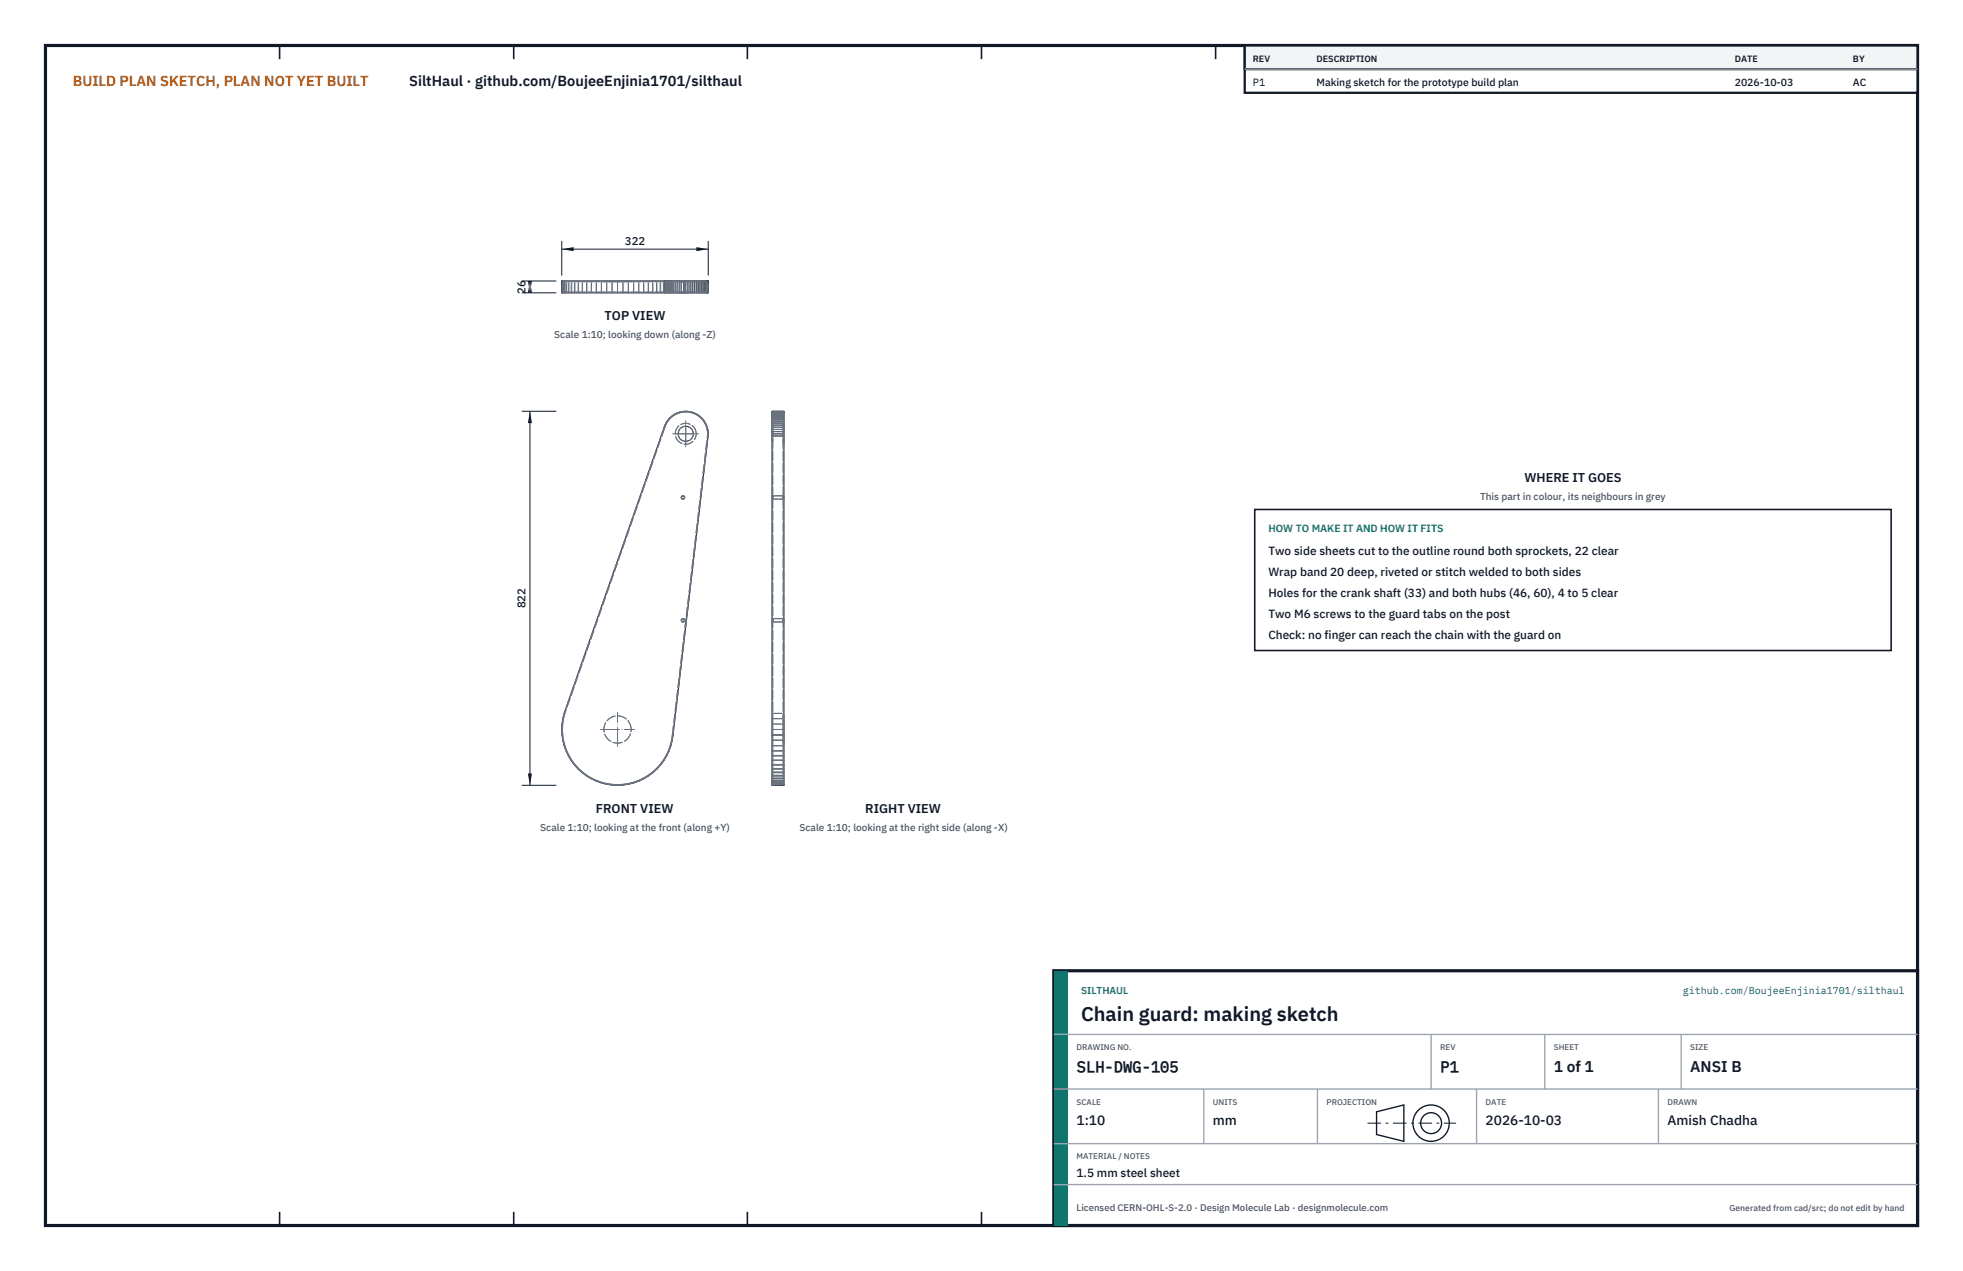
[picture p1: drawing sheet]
<svg xmlns="http://www.w3.org/2000/svg" width="432mm" height="279mm" viewBox="0 0 432 279" stroke-linecap="round" stroke-linejoin="round" font-family="sans-serif">
<path d="M10 10h411.8v259.4h-411.8z" fill="none" stroke="#111827" stroke-width=".7" stroke-linecap="butt"/>
<g fill="none" stroke="#111827" stroke-width=".35">
<path d="M61.5 10v3M113 10v3M164.4 10v3M215.9 10v3M267.4 10v3M318.9 10v3M370.3 10v3M61.5 266.4v3M113 266.4v3M164.4 266.4v3M215.9 266.4v3M267.4 266.4v3"/>
<path d="M318.9 266.4v3M370.3 266.4v3"/>
</g>
<g fill="none" stroke="#111727" stroke-width=".22">
<path d="M123.6 61.8h32.2v2.6h-32.2zM123.6 61.8v2.6M123.8 61.8v2.6M124.1 61.8v2.6M146.1 61.8v2.6M146.3 61.8v2.6M146.5 61.8v2.6M146.7 61.8v2.6M147 61.8v2.6M147.3 61.8v2.6M147.7 61.8v2.6M148.1 61.8v2.6"/>
<path d="M148.5 61.8v2.6M148.9 61.8v2.6M149.4 61.8v2.6M149.9 61.8v2.6M150.4 61.8v2.6M150.8 61.8v2.6M151.3 61.8v2.6M151.8 61.8v2.6M152.3 61.8v2.6M152.7 61.8v2.6M153.2 61.8v2.6M153.6 61.8v2.6"/>
<path d="M154 61.8v2.6M154.3 61.8v2.6M154.7 61.8v2.6M155 61.8v2.6M155.2 61.8v2.6M155.4 61.8v2.6M155.6 61.8v2.6M155.7 61.8v2.6M147.3 91.9a5 5 0 0 1 5.7-1 5 5 0 0 1 2.8 4.9l-7.8 65.8a12.3 12.3 0 0 1-14.6 10.8 12.3 12.3 0 0 1-9.3-15.6l22-62.9 .6-1.3zM169.8 90.4h2.6v82.2h-2.6zM169.8 90.5h2.6M169.8 90.6h2.6"/>
<path d="M169.8 90.8h2.6M169.8 91h2.6M169.8 91.2h2.6M169.8 91.5h2.6M169.8 91.9h2.6M169.8 92.2h2.6M169.8 92.6h2.6M169.8 93h2.6M169.8 93.5h2.6M169.8 93.9h2.6M169.8 94.4h2.6M169.8 95.8h2.6"/>
<path d="M169.8 94.9h2.6M169.8 95.4h2.6M150 109.1h.5v.5h-.5zM150 136.1h.5v.5h-.5zM169.8 172.6h2.6M169.8 172.4h2.6M169.8 172.1h2.6M169.8 171.7h2.6M169.8 171.2h2.6M169.8 170.6h2.6M169.8 169.8h2.6M169.8 169h2.6"/>
<path d="M169.8 168.1h2.6M169.8 167.2h2.6M169.8 166.1h2.6M169.8 165.1h2.6M169.8 163.9h2.6M169.8 162.8h2.6M169.8 161.6h2.6"/>
<circle cx="150.8" cy="95.4" r="1.66"/>
</g>
<g fill="none" stroke="#6a7180" stroke-width=".22" stroke-dasharray="2.1 .5">
<path d="M123.6 64.4h.1M123.6 61.8h.1M123.6 64.4v-2.6M123.6 64.4h.2M123.6 61.8h.2M123.7 64.2h.1M123.7 61.9h.1M123.7 64.2v-2.3M123.8 64.2h-.1M123.8 64.2h.2M123.8 61.9h-.1M123.8 61.9h.2"/>
<path d="M123.8 64.2v-2.3M123.8 64.4v-2.6M123.8 64.4h.3M123.8 61.8h.3M124 64.2h-.2M124 64.2h.2M124 61.9h-.2M124 61.9h.2M124 64.2v-2.3M124.1 64.4h.4M124.1 61.8h.4M124.1 64.4v-2.6"/>
<path d="M124.2 64.2h-.2M124.2 64.2h.4M124.2 61.9h-.2M124.2 61.9h.4M124.2 64.2v-2.3M124.5 64.4h.5M124.5 61.8h.5M124.5 64.4v-2.6M124.6 64.2h.5M124.6 61.9h.5M124.6 64.2v-2.3M125 64.4h.6"/>
<path d="M125 61.8h.6M125 64.4v-2.6M125.1 64.2h.7M125.1 61.9h.7M125.1 64.2v-2.3M125.6 64.4h.8M125.6 61.8h.8M125.6 64.4v-2.6M125.8 64.2h.7M125.8 61.9h.7M125.8 64.2v-2.3M126.4 64.4h.8"/>
<path d="M126.4 61.8h.8M126.4 64.4v-2.6M126.5 64.2h.8M126.5 61.9h.8M126.5 64.2v-2.3M127.2 64.4h.9M127.2 61.8h.9M127.2 64.4v-2.6M127.3 64.2h.8M127.3 61.9h.8M127.3 64.2v-2.3M128.1 64.4h.9"/>
<path d="M128.1 61.8h.9M128.1 64.4v-2.6M128.1 64.2h1M128.1 61.9h1M128.1 64.2v-2.3M129 64.4h1.1M129 61.8h1.1M129 64.4v-2.6M129.1 64.2h1M129.1 61.9h1M129.1 64.2v-2.3M130.1 64.4h1"/>
<path d="M130.1 61.8h1M130.1 64.4v-2.6M130.1 64.2h1.1M130.1 61.9h1.1M130.1 64.2v-2.3M131.1 64.4h1.2M131.1 61.8h1.2M131.1 64.4v-2.6M131.2 64.2h1.1M131.2 61.9h1.1M131.2 64.2v-2.3M132.3 64.4h1.1"/>
<path d="M132.3 61.8h1.1M132.3 64.4v-2.6M132.3 64.2h1.2M132.3 61.9h1.2M132.3 64.2v-2.3M132.8 61.8h6M132.8 61.9h6M132.8 61.8v.1M133.4 64.4h1.2M133.4 61.8h1.2M133.4 64.4v-2.6M133.5 64.2h1.1"/>
<path d="M133.5 61.9h1.1M133.5 64.2v-2.3M134.6 64.4h1.2M134.6 61.8h1.2M134.6 64.4v-2.6M134.6 64.2h1.2M134.6 61.9h1.2M134.6 64.2v-2.3M135.8 64.4h1.2M135.8 61.8h1.2M135.8 64.4v-2.6M135.8 64.2h1.2"/>
<path d="M135.8 61.9h1.2M135.8 64.2v-2.3M137 64.2h1.2M137 61.9h1.2M137 64.2v-2.3M137 64.4h1.2M137 61.8h1.2M137 64.4v-2.6M138.2 64.2h1.2M138.2 61.9h1.2M138.2 64.2v-2.3M138.2 64.4h1.2"/>
<path d="M138.2 61.8h1.2M138.2 64.4v-2.6M138.8 61.8h-6M138.8 61.9h-6M138.8 61.8v.1M139.4 64.2h1.1M139.4 61.9h1.1M139.4 64.2v-2.3M139.4 64.4h1.1M139.4 61.8h1.1M139.4 64.4v-2.6M140.5 64.2h1.1"/>
<path d="M140.5 61.9h1.1M140.5 64.2v-2.3M140.5 64.4h1.1M140.5 61.8h1.1M140.5 64.4v-2.6M141.6 64.2h1M141.6 61.9h1M141.6 64.2v-2.3M141.6 64.4h1.1M141.6 61.8h1.1M141.6 64.4v-2.6M142.6 64.2h.9"/>
<path d="M142.6 61.9h.9M142.6 64.2v-2.3M142.7 64.4h.9M142.7 61.8h.9M142.7 64.4v-2.6M143.5 64.2h.9M143.5 61.9h.9M143.5 64.2v-2.3M143.6 64.4h.9M143.6 61.8h.9M143.6 64.4v-2.6M144.4 64.2h.8"/>
<path d="M144.4 61.9h.8M144.4 64.2v-2.3M144.5 64.4h.8M144.5 61.8h.8M144.5 64.4v-2.6M145.2 64.2h.7M145.2 61.9h.7M145.2 64.2v-2.3M145.3 64.4h.7M145.3 61.8h.7M145.3 64.4v-2.6M145.9 64.2h.6"/>
<path d="M145.9 61.9h.6M145.9 64.2v-2.3M146 64.4h.7M146 61.8h.7M146 64.4v-2.6M146.2 64.2h-22M146.2 61.9h-22M146.2 64.2v-2.3M146.4 64.2h-.2M146.4 61.9h-.2M146.4 64.2v-2.3M146.5 64.2h.5"/>
<path d="M146.5 61.9h.5M146.5 64.2v-2.3M146.6 64.2h-.2M146.6 61.9h-.2M146.6 64.2v-2.3M146.7 64.4h.5M146.7 61.8h.5M146.7 64.4v-2.6M146.8 64.2h-.2M146.8 61.9h-.2M146.8 64.2v-2.3M147 64.2h.4"/>
<path d="M147 61.9h.4M147 64.2v-2.3M147.1 64.2h-.3M147.1 61.9h-.3M147.1 64.2v-2.3M147.2 64.4h.4M147.2 61.8h.4M147.2 64.4v-2.6M147.4 64.2h.3M147.4 61.9h.3M147.4 64.2v-2.3M147.4 64.2h-.3"/>
<path d="M147.4 61.9h-.3M147.6 64.4h.3M147.6 61.8h.3M147.6 64.4v-2.6M147.7 64.2h.2M147.7 61.9h.2M147.7 64.2v-2.3M147.8 64.2h-.4M147.8 61.9h-.4M147.8 64.2v-2.3M147.9 64.4h.1M147.9 61.8h.1"/>
<path d="M147.9 64.4v-2.6M147.9 64.2h7.7M147.9 61.9h7.7M147.9 64.2v-2.3M148 64.4h7.8M148 61.8h7.8M148 64.4v-2.6M148.2 64.2h-.4M148.2 61.9h-.4M148.2 64.2v-2.3M148.5 61.8h4.6M148.5 61.9h4.6"/>
<path d="M148.5 61.8v.1M148.6 64.2h-.4M148.6 61.9h-.4M148.6 64.2v-2.3M149 64.2h-.4M149 61.9h-.4M149 64.2v-2.3M149.2 64.4h3.3M149.2 64.2h3.3M149.2 64.2v.2M149.4 64.2h-.4M149.4 61.9h-.4"/>
<path d="M149.4 64.2v-2.3M149.8 64.2h.8M149.8 61.9h.8M149.8 61.9v2.3M149.9 64.2h-.5M149.9 61.9h-.5M149.9 64.2v-2.3M149.9 64.4h.7M149.9 61.8h.7M149.9 64.2h.7M149.9 61.9h.7M149.9 64.2v.2"/>
<path d="M149.9 61.8v.1M149.9 61.9v2.3M150.4 64.2h-.5M150.4 61.9h-.5M150.4 64.2v-2.3M150.6 64.4h-.7M150.6 61.8h-.7M150.6 64.2v.2M150.6 64.2h-.7M150.6 61.9h-.7M150.6 61.8v.1M150.6 64.2v-2.3"/>
<path d="M150.6 64.2h-.8M150.6 61.9h-.8M150.8 64.2h-.4M150.8 61.9h-.4M150.8 64.2v-2.3M151.3 64.2h-.5M151.3 61.9h-.5M151.3 64.2v-2.3M151.8 64.2h-.5M151.8 61.9h-.5M151.8 64.2v-2.3M152.2 64.2h-.4"/>
<path d="M152.2 61.9h-.4M152.2 64.2v-2.3M152.5 64.4h-3.3M152.5 64.2v.2M152.5 64.2h-3.3M152.7 64.2h-.5M152.7 61.9h-.5M152.7 64.2v-2.3M153.1 64.2h-.4M153.1 61.9h-.4M153.1 64.2v-2.3M153.1 61.8h-4.6"/>
<path d="M153.1 61.9h-4.6M153.1 61.8v.1M153.5 64.2h-.4M153.5 61.9h-.4M153.5 64.2v-2.3M153.9 64.2h-.4M153.9 61.9h-.4M153.9 64.2v-2.3M154.2 64.2h-.3M154.2 61.9h-.3M154.2 64.2v-2.3M154.6 64.2h-.4"/>
<path d="M154.6 61.9h-.4M154.6 64.2v-2.3M154.8 64.2h-.2M154.8 61.9h-.2M154.8 64.2v-2.3M155.1 64.2h-.3M155.1 61.9h-.3M155.1 64.2v-2.3M155.3 64.2h-.2M155.3 61.9h-.2M155.3 64.2v-2.3M155.4 64.2h-.1"/>
<path d="M155.4 61.9h-.1M155.4 64.2v-2.3M155.6 64.2h-.2M155.6 61.9h-.2M155.6 64.2v-2.3M155.6 64.2h.1M155.6 61.9h.1M155.8 64.4h.1M155.8 61.8h.1M155.8 64.4v-2.6M146.1 93.9l-22 62.9M146.2 94l-22 62.8"/>
<path d="M146.3 93.5l-.2 .4M146.4 93.5l-.2 .5M146.5 93l-.2 .5M146.6 93.1l-.2 .4M146.7 92.6l-.2 .4M146.8 92.7l-.2 .4M147 92.2l-.3 .4M147.1 92.3l-.3 .4M147.3 91.9l-.3 .3M147.4 92l-.3 .3M147.7 91.5l-.4 .4M147.8 91.6l-.4 .4"/>
<path d="M148.1 91.2l-.4 .3M148.2 91.4l-.4 .2M148.5 91l-.4 .2M148.6 91.1l-.4 .3M148.9 90.8l-.4 .2M149 90.9l-.4 .2M149.4 90.6l-.5 .2M149.4 90.8l-.4 .1M149.9 90.5l-.5 .1M149.9 90.6l-.5 .2M150.4 90.4l-.5 .1M150.4 90.6h-.5"/>
<path d="M150.8 90.4h-.4M150.8 90.6h-.4M151.3 90.6h-.5M151.3 90.4h-.5M151.8 90.6h-.5M151.8 90.5l-.5-.1M152.2 90.8l-.4-.2M152.3 90.6l-.5-.1M152.7 90.9l-.5-.1M152.7 90.8l-.4-.2M153.1 91.1l-.4-.2M153.2 91l-.5-.2"/>
<path d="M153.5 91.4l-.4-.3M153.6 91.2l-.4-.2M153.9 91.6l-.4-.2M154 91.5l-.4-.3M154.2 92l-.3-.4M154.3 91.9l-.3-.4M154.6 92.3l-.4-.3M154.7 92.2l-.4-.3M154.8 92.7l-.2-.4M155 92.6l-.3-.4M155.1 93.1l-.3-.4M155.2 93l-.2-.4"/>
<path d="M155.3 93.5l-.2-.4M155.4 93.5l-.2-.5M155.4 94l-.1-.5M155.5 94.4l-.1-.4M155.6 93.9l-.2-.4M155.6 94.9l-.1-.5M155.6 95.8v-.4M155.6 95.4v-.5M155.7 94.4l-.1-.5M155.8 94.9l-.1-.5M155.8 95.8v-.4M155.8 95.4v-.5"/>
<path d="M169.8 93.9v62.9M169.8 93.5v.4M169.8 93v.5M169.8 92.6v.4M169.8 92.2v.4M169.8 91.9v.3M169.8 91.5v.4M169.8 91.2v.3M169.8 91v.2M169.8 90.8v.2M169.8 90.6v.2M169.8 90.5v.1"/>
<path d="M169.8 90.4v.1M169.8 90.4h.1M169.8 95.4v-1.7M169.8 93.7v3.3M169.8 97v-1.6M169.8 93.9h2.6M169.8 93.5h2.6M169.8 93h2.6M169.8 92.6h2.6M169.8 92.2h2.6M169.8 91.9h2.6M169.8 91.5h2.6"/>
<path d="M169.8 91.2h2.6M169.8 91h2.6M169.8 90.8h2.6M169.8 90.6h2.6M169.8 90.5h2.6M169.8 90.4h2.6M170 95.4v-1.7M170 93.7v3.3M170 97v-1.6M170 94v62.8M170 93.5v.5M170 93.1v.4"/>
<path d="M170 92.7v.4M170 92.3v.4M170 92v.3M170 91.6v.4M170 91.4v.2M170 91.1v.3M170 90.9v.2M170 90.8v.1M170 90.6v.2M170 90.6h.1M170 90.8v-.2M170 90.9v-.1"/>
<path d="M170 91.1v-.2M170 91.4v-.3M170 91.6v-.2M170 92v-.4M170 92.3v-.3M170 92.7v-.4M170 93.1v-.4M170 93.5v-.4M170 94v-.5M170 94.4v-.4M170 94.9v-.5M170 95.8v-.4"/>
<path d="M170 95.4v-.5M170 94h2.3M170 93.5h2.3M170 93.1h2.3M170 92.7h2.3M170 92.3h2.3M170 92h2.3M170 91.6h2.3M170 91.4h2.3M170 91.1h2.3M170 90.9h2.3M170 90.8h2.3"/>
<path d="M170 90.6h2.3M170 94.4h2.3M170 95.8h2.3M170 94.9h2.3M170 95.4h2.3M170 93.7h-.2M170 97h-.2M172.3 95.4v-2.3M172.3 93.1v4.6M172.3 97.7v-2.3M172.3 94v62.8M172.3 93.5v.5"/>
<path d="M172.3 93.1v.4M172.3 92.7v.4M172.3 92.3v.4M172.3 92v.3M172.3 91.6v.4M172.3 91.4v.2M172.3 91.1v.3M172.3 90.9v.2M172.3 90.8v.1M172.3 90.6v.2M172.3 90.6h.1M172.3 90.8v-.2"/>
<path d="M172.3 90.9v-.1M172.3 91.1v-.2M172.3 91.4v-.3M172.3 91.6v-.2M172.3 92v-.4M172.3 92.3v-.3M172.3 92.7v-.4M172.3 93.1v-.4M172.3 93.5v-.4M172.3 94v-.5M172.3 94.4v-.4M172.3 94.9v-.5"/>
<path d="M172.3 95.8v-.4M172.3 95.4v-.5M172.4 93.9v62.9M172.4 93.5v.4M172.4 93v.5M172.4 92.6v.4M172.4 92.2v.4M172.4 91.9v.3M172.4 91.5v.4M172.4 91.2v.3M172.4 91v.2M172.4 90.8v.2"/>
<path d="M172.4 90.6v.2M172.4 90.5v.1M172.4 90.4v.1M172.4 90.4h.1M172.4 95.4v-2.3M172.4 93.1v4.6M172.4 97.7v-2.3M172.4 93.1h-.1M172.4 97.7h-.1M150 109.1h.5v.5h-.5zM169.8 109.4v-.4M169.8 109v.7"/>
<path d="M169.8 109.7v-.3M170 109.4v-.4M170 109v.7M170 109.7v-.3M170 109.4v.4M170 109.8v-.8M170 109v.4M170 109.4v.3M170 109.7v-.7M170 109h-.2M170 109.7h-.2M172.3 109.4v-.4"/>
<path d="M172.3 109v.7M172.3 109.7v-.3M172.3 109.4v.4M172.3 109.8v-.8M172.3 109v.4M172.3 109.4v.3M172.3 109.7v-.7M172.3 109h-2.3M172.3 109.8h-2.3M172.3 109.7h-2.3M172.4 109.4v-.4M172.4 109v.7"/>
<path d="M172.4 109.7v-.3M172.4 109h-.1M172.4 109.7h-.1M150 136.1h.5v.5h-.5zM169.8 136.4v-.4M169.8 136v.7M169.8 136.7v-.3M170 136.4v-.4M170 136v.7M170 136.7v-.3M170 136.4v.4M170 136.8v-.8"/>
<path d="M170 136v.4M170 136.4v.3M170 136.7v-.7M170 136h-.2M170 136.7h-.2M172.3 136.4v-.4M172.3 136v.7M172.3 136.7v-.3M172.3 136.4v.4M172.3 136.8v-.8M172.3 136v.4M172.3 136.4v.3"/>
<path d="M172.3 136.7v-.7M172.3 136h-2.3M172.3 136.8h-2.3M172.3 136.7h-2.3M172.4 136.4v-.4M172.4 136v.7M172.4 136.7v-.3M172.4 136h-.1M172.4 136.7h-.1M123.6 159.2v1.2M123.8 159.2l-.1 1.2M123.8 158l-.2 1.2"/>
<path d="M124 158l-.2 1.2M124.1 156.8l-.3 1.2M124.2 156.8l-.2 1.2M169.8 159.2h2.6M169.8 159.2v1.2M169.8 158v1.2M169.8 156.8v1.2M169.8 158h2.6M169.8 156.8h2.6M170 159.2v1.2M170 158v1.2M170 156.8v1.2"/>
<path d="M170 159.2h2.3M170 158h2.3M170 156.8h2.3M172.3 157.4v6M172.3 159.2v1.2M172.3 158v1.2M172.3 156.8v1.2M172.4 159.2v1.2M172.4 158v1.2M172.4 156.8v1.2M172.4 157.4v6M172.4 157.4h-.1"/>
<path d="M123.6 160.4v1.2M123.6 161.6l.2 1.2M123.7 160.4l.1 1.2M123.8 161.6l.2 1.1M123.8 162.8l.3 1.1M124 162.7l.2 1.2M124.1 163.9l.4 1.2M124.2 163.9l.4 1.1M124.5 165.1l.5 1M124.6 165l.5 1.1M125 166.1l.6 1.1M125.1 166.1l.7 1"/>
<path d="M125.6 167.2l.8 .9M125.8 167.1l.7 1M126.4 168.1l.8 .9M126.5 168.1l.8 .8M127.2 169l.9 .8M127.3 168.9l.8 .8M128.1 169.8l.9 .8M128.1 169.7l1 .7M129 170.6l1.1 .6M129.1 170.4l1 .7M130.1 171.2l1 .5M130.1 171.1l1.1 .5"/>
<path d="M131.1 171.7l1.2 .4M131.2 171.6l1.1 .4M132.3 172.1l1.1 .3M132.3 172l1.2 .2M133.4 172.4l1.2 .2M133.5 172.2l1.2 .2M134.6 172.6h1.2M134.7 172.4l1.1 .1M135.8 172.6h1.2M135.8 172.5l1.2-.1M137 172.4l1.2-.2M137 172.6l1.2-.2"/>
<path d="M138.2 172.2l1.2-.2M138.2 172.4l1.2-.3M139.4 172l1.1-.4M139.4 172.1l1.1-.4M140.5 171.6l1.1-.5M140.5 171.7l1.1-.5M141.6 171.1l1-.7M141.6 171.2l1.1-.6M142.6 170.4l.9-.7M142.7 170.6l.9-.8M143.5 169.7l.9-.8M143.6 169.8l.9-.8"/>
<path d="M144.4 168.9l.8-.8M144.5 169l.8-.9M145.2 168.1l.7-1M145.3 168.1l.7-.9M145.9 167.1l.6-1M146 167.2l.7-1.1M146.5 166.1l.5-1.1M146.7 166.1l.5-1M147 165l.4-1.1M147.2 165.1l.4-1.2M147.4 163.9l.3-1.2M147.6 163.9l.3-1.1"/>
<path d="M147.7 162.7l.2-1.1M147.9 162.8l.1-1.2M147.9 161.6l7.7-65.8M148 161.6l7.8-65.8M169.8 160.4h2.6M169.8 161.6h2.6M169.8 160.4v1.2M169.8 162.8h2.6M169.8 161.6v1.2M169.8 162.8v1.1M169.8 163.9v1.2M169.8 165.1v1"/>
<path d="M169.8 166.1v1.1M169.8 167.2v.9M169.8 168.1v.9M169.8 169v.8M169.8 169.8v.8M169.8 170.6v.6M169.8 171.2v.5M169.8 171.7v.4M169.8 172.1v.3M169.8 172.4v.2M169.8 172.6h.1M169.8 163.9h2.6"/>
<path d="M169.8 165.1h2.6M169.8 166.1h2.6M169.8 167.2h2.6M169.8 168.1h2.6M169.8 169h2.6M169.8 169.8h2.6M169.8 170.6h2.6M169.8 171.2h2.6M169.8 171.7h2.6M169.8 172.1h2.6M169.8 172.4h2.6M169.8 172.6h2.6"/>
<path d="M170 160.4v1.2M170 161.6v1.1M170 162.7v1.2M170 163.9v1.1M170 165v1.1M170 166.1v1M170 167.1v1M170 168.1v.8M170 168.9v.8M170 169.7v.7M170 170.4v.7M170 171.1v.5"/>
<path d="M170 171.6v.4M170 172v.2M170 172.2v.2M170 172.4v.1M170 172.5v-.1M170 172.4v-.2M170 172.2v-.2M170 172v-.4M170 171.6v-.5M170 171.1v-.7M170 170.4v-.7M170 169.7v-.8"/>
<path d="M170 168.9v-.8M170 168.1v-1M170 167.1v-1M170 166.1v-1.1M170 165v-1.1M170 163.9v-1.2M170 162.7v-1.1M170 161.6v-65.8M170 160.4h2.3M170 161.6h2.3M170 162.7h2.3M170 163.9h2.3"/>
<path d="M170 165h2.3M170 166.1h2.3M170 167.1h2.3M170 168.1h2.3M170 168.9h2.3M170 169.7h2.3M170 170.4h2.3M170 171.1h2.3M170 171.6h2.3M170 172h2.3M170 172.2h2.3M170 172.4h2.3"/>
<path d="M170 172.5h2.3M172.3 160.4v-3M172.3 163.4v-3M172.3 160.4v1.2M172.3 161.6v1.1M172.3 162.7v1.2M172.3 163.9v1.1M172.3 165v1.1M172.3 166.1v1M172.3 167.1v1M172.3 168.1v.8M172.3 168.9v.8"/>
<path d="M172.3 169.7v.7M172.3 170.4v.7M172.3 171.1v.5M172.3 171.6v.4M172.3 172v.2M172.3 172.2v.2M172.3 172.4v.1M172.3 172.5v-.1M172.3 172.4v-.2M172.3 172.2v-.2M172.3 172v-.4M172.3 171.6v-.5"/>
<path d="M172.3 171.1v-.7M172.3 170.4v-.7M172.3 169.7v-.8M172.3 168.9v-.8M172.3 168.1v-1M172.3 167.1v-1M172.3 166.1v-1.1M172.3 165v-1.1M172.3 163.9v-1.2M172.3 162.7v-1.1M172.3 161.6v-65.8M172.4 160.4v1.2"/>
<path d="M172.4 161.6v1.2M172.4 162.8v1.1M172.4 163.9v1.2M172.4 165.1v1M172.4 166.1v1.1M172.4 167.2v.9M172.4 168.1v.9M172.4 169v.8M172.4 169.8v.8M172.4 170.6v.6M172.4 171.2v.5M172.4 171.7v.4"/>
<path d="M172.4 172.1v.3M172.4 172.4v.2M172.4 172.6h.1M172.4 160.4v-3M172.4 163.4v-3M172.4 163.4h-.1"/>
<circle cx="150.8" cy="95.4" r="1.66"/>
<circle cx="150.8" cy="95.4" r="2.3"/>
<circle cx="150.2" cy="109.4" r=".4"/>
<circle cx="150.2" cy="136.4" r=".4"/>
<circle cx="135.8" cy="160.4" r="3"/>
</g>
<path d="M135.8 61.8v1M150.8 63.7v.7M150.8 61.8v.8M148 95.4h5.7M148.8 95.4h4.1M150.8 98.2v-5.7M150.8 97.4v-4.1M170.5 95.4h-.7M172.4 95.4h-.8M132.1 160.4h7.5M135.8 164.1v-7.5M172.4 160.4h-1" fill="none" stroke="#6a7180" stroke-width=".22" stroke-dasharray="4.2 .5 0 .5"/>
<path d="M123.6 53v7.6M123.6 54.8h32.2M155.8 53v7.6" fill="none" stroke="#111827" stroke-width=".22"/>
<path d="M123.6 54.8l2.6-.5v.9zM153.2 54.3v.9l2.6-.4z" fill="#111827"/>
<path d="M114.8 61.8h7.6M114.8 64.4h7.6M116.6 61.8v2.6" fill="none" stroke="#111827" stroke-width=".22"/>
<path d="M116.6 61.8l-.5 2.6h.9zM116.1 61.8h.9l-.4 2.6z" fill="#111827"/>
<path d="M114.8 90.4h7.6M116.6 90.4v82.2M114.8 172.6h7.6" fill="none" stroke="#111827" stroke-width=".22"/>
<path d="M116.6 90.4l-.5 2.6h.9zM116.1 170h.9l-.4 2.6z" fill="#111827"/>
<path d="M276 112h140v31h-140z" fill="#fff" stroke="#111827" stroke-width=".35"/>
<path d="M273.8 10h148v10.4h-148z" fill="#fff" stroke="#111827" stroke-width=".5"/>
<path d="M273.8 10h148v5.2h-148z" fill="#f3f4f6" stroke="#111827" stroke-width=".5"/>
<path d="M273.8 15.2h148" fill="none" stroke="#9ca3af" stroke-width=".3"/>
<path d="M231.8 213.4h190v56h-190z" fill="#fff" stroke="#111827" stroke-width=".7" stroke-linecap="butt"/>
<path d="M231.8 213.4h3v56h-3z" fill="#0f766e"/>
<path d="M231.8 227.4h190M231.8 239.4h190M264.8 239.4v12M289.8 239.4v12M314.8 227.4v12M324.8 239.4v12M339.8 227.4v12M364.8 239.4v12M369.8 227.4v12M231.8 251.4h190M231.8 260.4h190" fill="none" stroke="#9ca3af" stroke-width=".3"/>
<g fill="none" stroke="#111827" stroke-width=".3">
<path d="M302.8 244.4l6-1.5v8l-6-1.5z"/>
<circle cx="314.8" cy="246.9" r="4"/>
<circle cx="314.8" cy="246.9" r="2.3"/>
</g>
<path d="M300.8 246.9h19.5" fill="none" stroke="#111827" stroke-width=".22" stroke-dasharray="3 1 .6 1" stroke-linecap="butt"/>
<text font-size="4.4" fill="#111827" x="237.8" y="224.4">Chain guard: making sketch</text>
<g font-size="3.4" fill="#111827">
<text x="236.8" y="235.6">SLH-DWG-105</text>
<text x="316.8" y="235.6">P1</text>
<text x="341.8" y="235.6">1 of 1</text>
<text x="371.8" y="235.6">ANSI B</text>
</g>
<text font-size="3.2" fill="#b45309" x="16" y="19">BUILD PLAN SKETCH, PLAN NOT YET BUILT</text>
<text font-size="3.2" fill="#111827" x="90" y="19">SiltHaul · github.com/BoujeeEnjinia1701/silthaul</text>
<g font-size="3" fill="#111827">
<text x="236.8" y="247.2">1:10</text>
<text x="266.8" y="247.2">mm</text>
<text x="326.8" y="247.2">2026-10-03</text>
<text x="366.8" y="247.2">Amish Chadha</text>
</g>
<g font-size="2.8" fill="#111827">
<text x="133" y="70.4">TOP VIEW</text>
<text x="335.3" y="106">WHERE IT GOES</text>
<text x="131.1" y="178.7">FRONT VIEW</text>
<text x="190.3" y="178.7">RIGHT VIEW</text>
</g>
<g font-size="2.6" fill="#111827">
<text x="279" y="122">Two side sheets cut to the outline round both sprockets, 22 clear</text>
<text x="279" y="126.6">Wrap band 20 deep, riveted or stitch welded to both sides</text>
<text x="279" y="131.2">Holes for the crank shaft (33) and both hubs (46, 60), 4 to 5 clear</text>
<text x="279" y="135.8">Two M6 screws to the guard tabs on the post</text>
<text x="279" y="140.4">Check: no finger can reach the chain with the guard on</text>
<text x="236.8" y="258.8">1.5 mm steel sheet</text>
</g>
<g font-size="2.5" fill="#111827">
<text x="137.5" y="53.8">322</text>
<text x="115.6" y="64.6" transform="rotate(-90 115.6 64.6)">26</text>
<text x="115.6" y="133.8" transform="rotate(-90 115.6 133.8)">822</text>
</g>
<g font-size="2.3" fill="#111827">
<text x="275.6" y="18.8">P1</text>
<text x="289.6" y="18.8">Making sketch for the prototype build plan</text>
<text x="381.6" y="18.8">2026-10-03</text>
<text x="407.6" y="18.8">AC</text>
</g>
<text font-size="2.3" fill="#0f766e" x="279" y="117">HOW TO MAKE IT AND HOW IT FITS</text>
<g font-size="2.2" fill="#4b5563">
<text x="121.9" y="74.4">Scale 1:10; looking down (along -Z)</text>
<text x="325.6" y="110">This part in colour, its neighbours in grey</text>
<text x="118.8" y="182.6">Scale 1:10; looking at the front (along +Y)</text>
<text x="175.9" y="182.6">Scale 1:10; looking at the right side (along -X)</text>
</g>
<g font-size="2.2" fill="#0f766e">
<text x="237.8" y="218.4">SILTHAUL</text>
<text x="370.1" y="218.4">github.com/BoujeeEnjinia1701/silthaul</text>
</g>
<text font-size="2.1" fill="#4b5563" x="236.8" y="266.2">Licensed CERN-OHL-S-2.0 · Design Molecule Lab · designmolecule.com</text>
<g font-size="2" fill="#111827">
<text x="275.6" y="13.6">REV</text>
<text x="289.6" y="13.6">DESCRIPTION</text>
<text x="381.6" y="13.6">DATE</text>
<text x="407.6" y="13.6">BY</text>
</g>
<text font-size="1.9" fill="#4b5563" x="380.4" y="266.2">Generated from cad/src; do not edit by hand</text>
<g font-size="1.8" fill="#4b5563">
<text x="236.8" y="230.8">DRAWING NO.</text>
<text x="316.8" y="230.8">REV</text>
<text x="341.8" y="230.8">SHEET</text>
<text x="371.8" y="230.8">SIZE</text>
<text x="236.8" y="242.8">SCALE</text>
<text x="266.8" y="242.8">UNITS</text>
<text x="291.8" y="242.8">PROJECTION</text>
<text x="326.8" y="242.8">DATE</text>
<text x="366.8" y="242.8">DRAWN</text>
<text x="236.8" y="254.8">MATERIAL / NOTES</text>
</g>
</svg>
